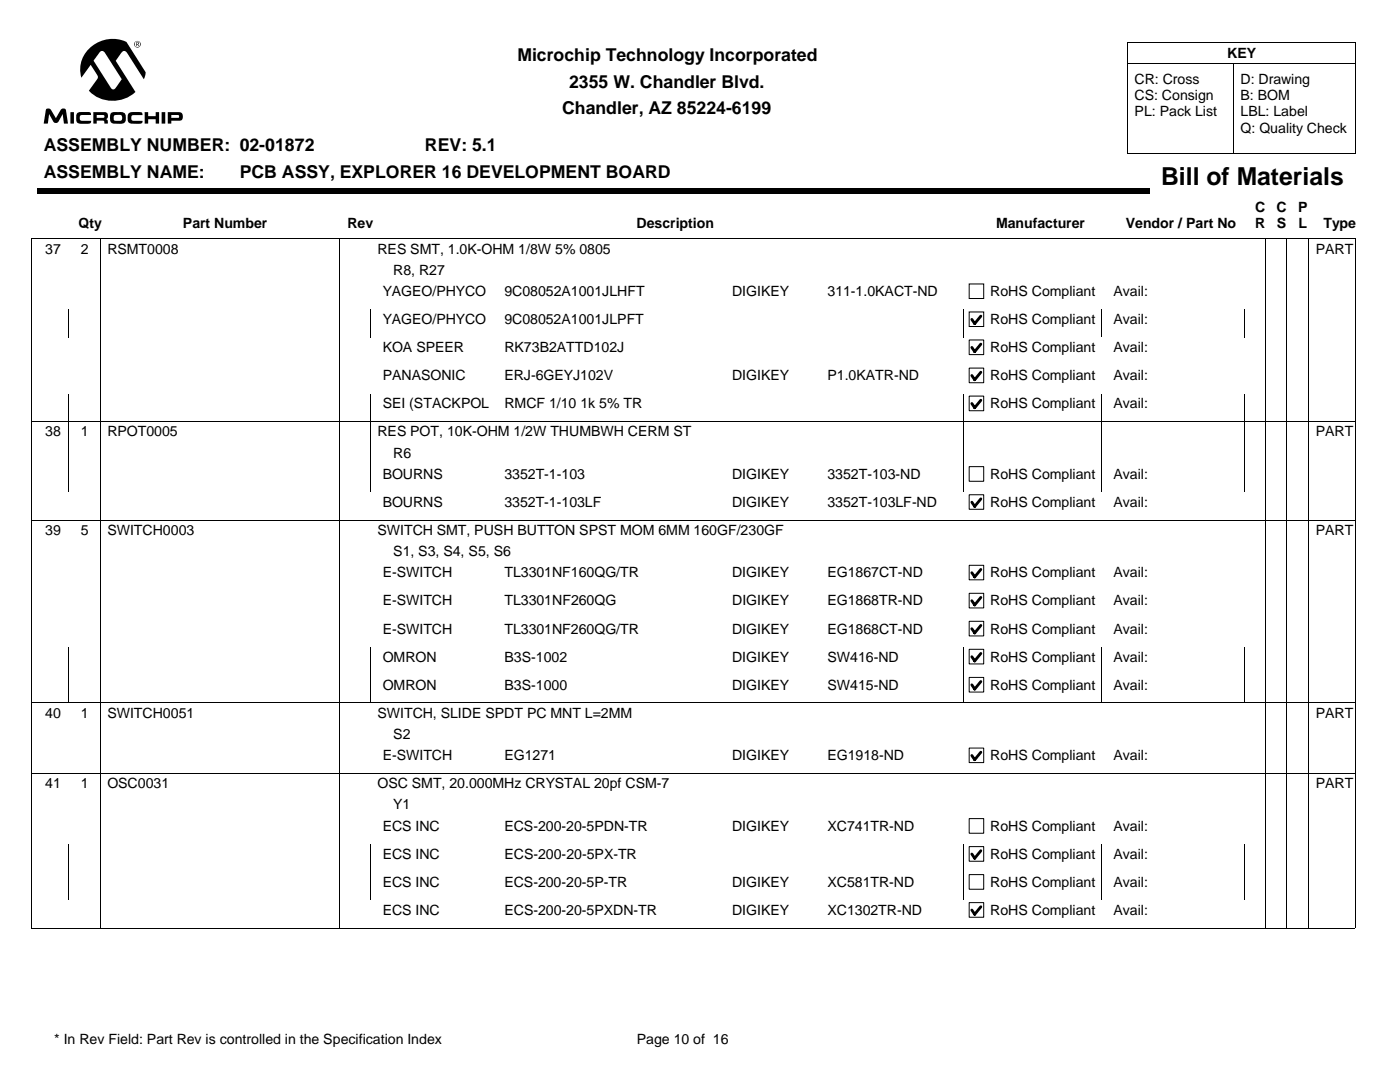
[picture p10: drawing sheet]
<svg xmlns="http://www.w3.org/2000/svg" width="279mm" height="216mm" viewBox="0 0 279 216" stroke-linecap="round" stroke-linejoin="round" font-family="sans-serif">
<g fill="#000">
<path d="M7.4 37.6h222v1.1h-222z"/>
<path d="M26.8 8.8a.66 .66 0 0 1 1.3 0 .66 .66 0 0 1-1.3 0zM33.5 22.4h2.1a.87 .87 0 0 1 .9 .7 .87 .87 0 0 1-.7 1h-1.6v.6h-.7zM32.3 22.4h.7v2.3h-.7zM18 9.5a6.7 6.7 0 0 1 7.2-1.1l3.9 6-.4 1.4-3.3-5.2a.63 .63 0 0 0-.6-.4 .63 .63 0 0 0-.6 .4l-1.1 1.5 3.9 6.3a6.7 6.7 0 0 1-9.3-.3l1.7-2.4 .2-.3-1.5-2.5-1.9 2.6a5.8 5.8 0 0 1 1.8-6zM28.9 22.4h.7v.8h1.5v-.8h.6v2.3h-.6v-.9h-1.5v.9h-.7zM25.7 22.6a3.7 3.7 0 0 1 2.5-.2l.1 .1 .1 .5h-1.8a.6 .6 0 0 0-.4 .5 .6 .6 0 0 0 .4 .6h1.8l-.1 .5-.9 .1a2.11 2.11 0 0 1-1.8-.4 2.22 2.22 0 0 1 .1-1.7zM22.3 22.5l.7-.1a2.94 2.94 0 0 1 1.9 .2l.2 .3a1.42 1.42 0 0 1-.6 1.7l-.8 .1a1.77 1.77 0 0 1-1.6-.4 1.9 1.9 0 0 1 .2-1.8zM18.6 22.4h2.4a.77 .77 0 0 1 .6 .6 .77 .77 0 0 1-.4 .8 .7 .7 0 0 1 .3 .9h-.7v-.5l-.2-.1h-1.3v.6h-.7zM15.4 22.6a4 4 0 0 1 2.4-.2l.3 .1 .1 .4h-1.8a.6 .6 0 0 0-.5 .6 .6 .6 0 0 0 .4 .6h1.9l-.2 .5-1.8 .1a.77 .77 0 0 1-1-.8v-1zM14.1 22.4h.7v2.3h-.7zM9.3 21.7h.5l.3 .1 1.1 1.8 .9-1.7a.61 .61 0 0 1 1.1 .1l.4 2.7h-.8l-.3-1.9-.8 1.5-.4 .2-.6-.1-.9-1.6-.3 1.9h-.8zM26.8 8.8a.6 .6 0 0 0 1.2 0 .6 .6 0 0 0-1.2 0zM34.2 22.9v.6h1.4a.31 .31 0 0 0 .2-.3 .31 .31 0 0 0-.3-.3zM19.9 10.4l-1.2 1.7 3.3 5.3a.58 .58 0 0 0 .5 .4 .58 .58 0 0 0 .6-.3l1.2-1.7-3.5-5.4-.4-.2zM22.9 23l-.2 .2 .1 .8 1.2 .1a.63 .63 0 0 0 .4-.6 .63 .63 0 0 0-.4-.6zM19.3 22.9v.6h1.3a.29 .29 0 0 0 .2-.3 .29 .29 0 0 0-.3-.3zM27.2 8.4l.5 .1v.2l-.2 .2 .3 .3h-.2l-.2-.3h-.1v.3h-.1zM27.3 8.5v.3l.3-.1v-.1z"/>
</g>
<path d="M225.1 12.7h45.5M225.1 8.5h45.5v22.2h-45.5M225.1 8.5v22.2M246.3 12.7v18M20.1 47.6v8.5M67.7 47.6v8.5M252.6 47.6v8.5M256.8 47.6v8.5M261.1 47.6v8.5M270.4 47.7l-264-.1v8.5M270.6 47.6v8.5" fill="none" stroke="#000" stroke-width=".2"/>
<path d="M193.4 56.7h2.9v2.9h-2.9z" fill="#fff"/>
<path d="M193.4 56.7h2.9v2.9h-2.9z" fill="none" stroke="#000" stroke-width=".2"/>
<path d="M197.4 56.1h22.4v4h-22.4z" fill="#fff"/>
<path d="M6.4 56.1v5.6M20.1 56.1v5.6M67.7 56.1v5.6M252.6 56.1v5.6M256.8 56.1v5.6M261.1 56.1v5.6M270.6 56.1v5.6" fill="none" stroke="#000" stroke-width=".2"/>
<path d="M193.4 62.3h2.9v2.9h-2.9z" fill="#fff"/>
<path d="M193.4 62.3h2.9v2.9h-2.9z" fill="none" stroke="#000" stroke-width=".2"/>
<path d="M195.7 63.1l-1.2 1.5-.5-.9" fill="none" stroke="#000" stroke-width=".56"/>
<path d="M197.4 61.7h22.4v4h-22.4z" fill="#fff"/>
<path d="M6.4 61.7v5.6M13.7 61.7v5.6M20.1 61.7v5.6M67.7 61.7v5.6M74 61.7v5.6M192.4 61.7v5.6M219.8 61.7v5.6M248.4 61.7v5.6M252.6 61.7v5.6M256.8 61.7v5.6M261.1 61.7v5.6M270.6 61.7v5.6" fill="none" stroke="#000" stroke-width=".2"/>
<path d="M193.4 67.9h2.9v2.9h-2.9z" fill="#fff"/>
<path d="M193.4 67.8h2.9v3h-2.9z" fill="none" stroke="#000" stroke-width=".2"/>
<path d="M195.7 68.7l-1.2 1.5-.5-.9" fill="none" stroke="#000" stroke-width=".56"/>
<path d="M197.4 67.3h22.4v4h-22.4z" fill="#fff"/>
<path d="M6.4 67.3v5.6M20.1 67.3v5.6M67.7 67.3v5.6M252.6 67.3v5.6M256.8 67.3v5.6M261.1 67.3v5.6M270.6 67.3v5.6" fill="none" stroke="#000" stroke-width=".2"/>
<path d="M193.4 73.5h2.9v2.9h-2.9z" fill="#fff"/>
<path d="M193.4 73.4h2.9v3h-2.9z" fill="none" stroke="#000" stroke-width=".2"/>
<path d="M195.7 74.3l-1.2 1.5-.5-.9" fill="none" stroke="#000" stroke-width=".56"/>
<path d="M197.4 72.9h22.4v4h-22.4z" fill="#fff"/>
<path d="M6.4 72.9v5.6M20.1 72.9v5.6M67.7 72.9v5.6M252.6 72.9v5.6M256.8 72.9v5.6M261.1 72.9v5.6M270.6 72.9v5.6" fill="none" stroke="#000" stroke-width=".2"/>
<path d="M193.4 79.1h2.9v2.9h-2.9z" fill="#fff"/>
<path d="M193.4 79h2.9v3h-2.9z" fill="none" stroke="#000" stroke-width=".2"/>
<path d="M195.7 79.9l-1.2 1.5-.5-.9" fill="none" stroke="#000" stroke-width=".56"/>
<path d="M197.4 78.5h22.4v4h-22.4z" fill="#fff"/>
<g fill="none" stroke="#000" stroke-width=".2">
<path d="M6.4 78.5v14.1M13.7 78.5v14.1M20.1 78.5v14.1M67.7 78.5v14.1M74 78.5v14.1M192.4 78.5v14.1M219.8 78.5v14.1M248.4 78.5v14.1M252.6 78.5v14.1M256.8 78.5v14.1M261.1 78.5v14.1M270.6 78.5v14.1"/>
<path d="M6.3 84.1h264.1"/>
</g>
<path d="M193.4 93.1h2.9v2.9h-2.9z" fill="#fff"/>
<path d="M193.4 93.1h2.9v2.9h-2.9z" fill="none" stroke="#000" stroke-width=".2"/>
<path d="M197.4 92.6h22.4v4h-22.4z" fill="#fff"/>
<path d="M6.4 92.6v5.6M13.7 92.6v5.6M20.1 92.6v5.6M67.7 92.6v5.6M74 92.6v5.6M192.4 92.6v5.6M219.8 92.6v5.6M248.4 92.6v5.6M252.6 92.6v5.6M256.8 92.6v5.6M261.1 92.6v5.6M270.6 92.6v5.6" fill="none" stroke="#000" stroke-width=".2"/>
<path d="M193.4 98.7h2.9v2.9h-2.9z" fill="#fff"/>
<path d="M193.4 98.7h2.9v2.9h-2.9z" fill="none" stroke="#000" stroke-width=".2"/>
<path d="M195.7 99.5l-1.2 1.5-.5-.8" fill="none" stroke="#000" stroke-width=".56"/>
<path d="M197.4 98.2h22.4v4h-22.4z" fill="#fff"/>
<path d="M6.4 98.2v14M20.1 98.2v14M67.7 98.2v14M252.6 98.2v14M256.8 98.2v14M261.1 98.2v14M270.6 98.2v14M6.3 103.8h264.1" fill="none" stroke="#000" stroke-width=".2"/>
<path d="M193.4 112.8h2.9v2.9h-2.9z" fill="#fff"/>
<path d="M193.4 112.8h2.9v2.9h-2.9z" fill="none" stroke="#000" stroke-width=".2"/>
<path d="M195.7 113.6l-1.2 1.5-.5-.8" fill="none" stroke="#000" stroke-width=".56"/>
<path d="M197.4 112.2h22.4v4h-22.4z" fill="#fff"/>
<path d="M6.4 112.2v5.7M20.1 112.2v5.7M67.7 112.2v5.7M252.6 112.2v5.7M256.8 112.2v5.7M261.1 112.2v5.7M270.6 112.2v5.7" fill="none" stroke="#000" stroke-width=".2"/>
<path d="M193.4 118.4h2.9v2.9h-2.9z" fill="#fff"/>
<path d="M193.4 118.4h2.9v2.9h-2.9z" fill="none" stroke="#000" stroke-width=".2"/>
<path d="M195.7 119.2l-1.2 1.5-.5-.8" fill="none" stroke="#000" stroke-width=".56"/>
<path d="M197.4 117.9h22.4v3.9h-22.4z" fill="#fff"/>
<path d="M6.4 117.9v5.5M20.1 117.9v5.5M67.7 117.9v5.5M252.6 117.9v5.5M256.8 117.9v5.5M261.1 117.9v5.5M270.6 117.9v5.5" fill="none" stroke="#000" stroke-width=".2"/>
<path d="M193.4 124h2.9v2.9h-2.9z" fill="#fff"/>
<path d="M193.4 124h2.9v2.9h-2.9z" fill="none" stroke="#000" stroke-width=".2"/>
<path d="M195.7 124.8l-1.2 1.5-.5-.8" fill="none" stroke="#000" stroke-width=".56"/>
<path d="M197.4 123.4h22.4v4h-22.4z" fill="#fff"/>
<path d="M6.4 123.4v5.6M20.1 123.4v5.6M67.7 123.4v5.6M252.6 123.4v5.6M256.8 123.4v5.6M261.1 123.4v5.6M270.6 123.4v5.6" fill="none" stroke="#000" stroke-width=".2"/>
<path d="M193.4 129.6h2.9v2.9h-2.9z" fill="#fff"/>
<path d="M193.4 129.6h2.9v2.9h-2.9z" fill="none" stroke="#000" stroke-width=".2"/>
<path d="M195.7 130.4l-1.2 1.5-.5-.9" fill="none" stroke="#000" stroke-width=".56"/>
<path d="M197.4 129h22.4v4h-22.4z" fill="#fff"/>
<path d="M6.4 129v5.6M13.7 129v5.6M20.1 129v5.6M67.7 129v5.6M74 129v5.6M192.4 129v5.6M219.8 129v5.6M248.4 129v5.6M252.6 129v5.6M256.8 129v5.6M261.1 129v5.6M270.6 129v5.6" fill="none" stroke="#000" stroke-width=".2"/>
<path d="M193.4 135.2h2.9v2.9h-2.9z" fill="#fff"/>
<path d="M193.4 135.2h2.9v2.9h-2.9z" fill="none" stroke="#000" stroke-width=".2"/>
<path d="M195.7 136l-1.2 1.5-.5-.8" fill="none" stroke="#000" stroke-width=".56"/>
<path d="M197.4 134.6h22.4v4h-22.4z" fill="#fff"/>
<g fill="none" stroke="#000" stroke-width=".2">
<path d="M6.4 134.6v5.6M13.7 134.6v5.6M20.1 134.6v14.1M67.7 134.6v14.1M74 134.6v5.6M192.4 134.6v5.6M219.8 134.6v5.6M248.4 134.6v5.6M252.6 134.6v14.1M256.8 134.6v14.1M261.1 134.6v14.1M270.6 134.6v14.1"/>
<path d="M270.4 140.3h-264.1l.1 8.4"/>
</g>
<path d="M193.4 149.3h2.9v2.9h-2.9z" fill="#fff"/>
<path d="M193.4 149.3h2.9v2.9h-2.9z" fill="none" stroke="#000" stroke-width=".2"/>
<path d="M195.7 150.1l-1.2 1.5-.5-.9" fill="none" stroke="#000" stroke-width=".56"/>
<path d="M197.4 148.7h22.4v4h-22.4z" fill="#fff"/>
<path d="M6.3 154.3h264.1M6.4 148.7v14.1M20.1 148.7v14.1M67.7 148.7v14.1M252.6 148.7v14.1M256.8 148.7v14.1M261.1 148.7v14.1M270.6 148.7v14.1" fill="none" stroke="#000" stroke-width=".2"/>
<path d="M193.4 163.4h2.9v2.9h-2.9z" fill="#fff"/>
<path d="M193.4 163.3h2.9v3h-2.9z" fill="none" stroke="#000" stroke-width=".2"/>
<path d="M197.4 162.8h22.4v4h-22.4z" fill="#fff"/>
<path d="M6.4 162.8v5.6M20.1 162.8v5.6M67.7 162.8v5.6M252.6 162.8v5.6M256.8 162.8v5.6M261.1 162.8v5.6M270.6 162.8v5.6" fill="none" stroke="#000" stroke-width=".2"/>
<path d="M193.4 169h2.9v2.9h-2.9z" fill="#fff"/>
<path d="M193.4 168.9h2.9v3h-2.9z" fill="none" stroke="#000" stroke-width=".2"/>
<path d="M195.7 169.8l-1.2 1.5-.5-.9" fill="none" stroke="#000" stroke-width=".56"/>
<path d="M197.4 168.4h22.4v4h-22.4z" fill="#fff"/>
<path d="M6.4 168.4v5.6M13.7 168.4v5.6M20.1 168.4v5.6M67.7 168.4v5.6M74 168.4v5.6M192.4 168.4v5.6M219.8 168.4v5.6M248.4 168.4v5.6M252.6 168.4v5.6M256.8 168.4v5.6M261.1 168.4v5.6M270.6 168.4v5.6" fill="none" stroke="#000" stroke-width=".2"/>
<path d="M193.4 174.5h2.9v2.9h-2.9z" fill="#fff"/>
<path d="M193.4 174.5h2.9v2.9h-2.9z" fill="none" stroke="#000" stroke-width=".2"/>
<path d="M197.4 174h22.4v4h-22.4z" fill="#fff"/>
<path d="M6.4 174v5.6M13.7 174v5.6M20.1 174v5.6M67.7 174v5.6M74 174v5.6M192.4 174v5.6M219.8 174v5.6M248.4 174v5.6M252.6 174v5.6M256.8 174v5.6M261.1 174v5.6M270.6 174v5.6" fill="none" stroke="#000" stroke-width=".2"/>
<path d="M193.4 180.1h2.9v2.9h-2.9z" fill="#fff"/>
<path d="M193.4 180.1h2.9v2.9h-2.9z" fill="none" stroke="#000" stroke-width=".2"/>
<path d="M195.7 180.9l-1.2 1.5-.5-.8" fill="none" stroke="#000" stroke-width=".56"/>
<path d="M197.4 179.6h22.4v4h-22.4z" fill="#fff"/>
<path d="M6.4 179.6v5.6M20.1 179.6v5.6M67.7 179.6v5.6M252.6 179.6v5.6M256.8 179.6v5.6M261.1 179.6v5.6M270.6 179.6v5.6M6.3 185.2h264.1" fill="none" stroke="#000" stroke-width=".2"/>
<text font-size="4.9" x="231.7" y="36.9">Bill of Materials</text>
<g font-size="3.5">
<text x="103.3" y="12.2">Microchip Technology Incorporated</text>
<text x="113.6" y="17.5">2355 W. Chandler Blvd.</text>
<text x="112.2" y="22.8">Chandler, AZ 85224-6199</text>
<text x="8.7" y="30.2">ASSEMBLY NUMBER: 02-01872</text>
<text x="8.7" y="35.5">ASSEMBLY NAME:</text>
<text x="47.8" y="35.5">PCB ASSY, EXPLORER 16 DEVELOPMENT BOARD</text>
<text x="84.8" y="30.2">REV: 5.1</text>
</g>
<g font-size="2.8">
<text x="244.9" y="11.5">KEY</text>
<text x="226.4" y="16.7">CR: Cross</text>
<text x="247.6" y="16.7">D: Drawing</text>
<text x="226.4" y="20">CS: Consign</text>
<text x="226.4" y="23.2">PL: Pack List</text>
<text x="247.6" y="20">B: BOM</text>
<text x="247.6" y="23.2">LBL: Label</text>
<text x="247.6" y="26.5">Q: Quality Check</text>
<text x="15.7" y="45.4">Qty</text>
<text x="36.5" y="45.4">Part Number</text>
<text x="69.3" y="45.4">Rev</text>
<text x="127" y="45.4">Description</text>
<text x="198.8" y="45.4">Manufacturer</text>
<text x="224.7" y="45.4">Vendor / Part No</text>
<text x="250.5" y="42.2">C</text>
<text x="250.5" y="45.6">R</text>
<text x="254.7" y="42.2">C</text>
<text x="254.8" y="45.6">S</text>
<text x="259.1" y="42.2">P</text>
<text x="259.1" y="45.6">L</text>
<text x="264.1" y="45.4">Type</text>
<text x="9" y="50.6">37</text>
<text x="16.2" y="50.6">2</text>
<text x="21.4" y="50.6">RSMT0008</text>
<text x="75.3" y="50.6">RES SMT, 1.0K-OHM 1/8W 5% 0805</text>
<text x="262.6" y="50.6">PART</text>
<text x="76.4" y="59.1">YAGEO/PHYCO</text>
<text x="78.5" y="54.8">R8, R27</text>
<text x="100.7" y="59.1">9C08052A1001JLHFT</text>
<text x="146.1" y="59.1">DIGIKEY</text>
<text x="165.1" y="59.1">311-1.0KACT-ND</text>
<text x="197.6" y="59.1">RoHS Compliant</text>
<text x="222.2" y="59.1">Avail:</text>
<text x="76.4" y="64.7">YAGEO/PHYCO</text>
<text x="100.7" y="64.7">9C08052A1001JLPFT</text>
<text x="197.6" y="64.7">RoHS Compliant</text>
<text x="222.2" y="64.7">Avail:</text>
<text x="76.4" y="70.3">KOA SPEER</text>
<text x="100.7" y="70.3">RK73B2ATTD102J</text>
<text x="197.6" y="70.3">RoHS Compliant</text>
<text x="222.2" y="70.3">Avail:</text>
<text x="76.4" y="75.9">PANASONIC</text>
<text x="100.7" y="75.9">ERJ-6GEYJ102V</text>
<text x="146.1" y="75.9">DIGIKEY</text>
<text x="165.1" y="75.9">P1.0KATR-ND</text>
<text x="197.6" y="75.9">RoHS Compliant</text>
<text x="222.2" y="75.9">Avail:</text>
<text x="76.4" y="81.5">SEI (STACKPOL</text>
<text x="100.7" y="81.5">RMCF 1/10 1k 5% TR</text>
<text x="197.6" y="81.5">RoHS Compliant</text>
<text x="222.2" y="81.5">Avail:</text>
<text x="9" y="87.1">38</text>
<text x="16.2" y="87.1">1</text>
<text x="21.4" y="87.1">RPOT0005</text>
<text x="75.3" y="87.1">RES POT, 10K-OHM 1/2W THUMBWH CERM ST</text>
<text x="262.6" y="87.1">PART</text>
<text x="76.4" y="95.5">BOURNS</text>
<text x="78.5" y="91.3">R6</text>
<text x="100.7" y="95.5">3352T-1-103</text>
<text x="146.1" y="95.5">DIGIKEY</text>
<text x="165.1" y="95.5">3352T-103-ND</text>
<text x="197.6" y="95.5">RoHS Compliant</text>
<text x="222.2" y="95.5">Avail:</text>
<text x="76.4" y="101.1">BOURNS</text>
<text x="100.7" y="101.1">3352T-1-103LF</text>
<text x="146.1" y="101.1">DIGIKEY</text>
<text x="165.1" y="101.1">3352T-103LF-ND</text>
<text x="197.6" y="101.1">RoHS Compliant</text>
<text x="222.2" y="101.1">Avail:</text>
<text x="9" y="106.7">39</text>
<text x="16.2" y="106.7">5</text>
<text x="21.4" y="106.7">SWITCH0003</text>
<text x="75.3" y="106.7">SWITCH SMT, PUSH BUTTON SPST MOM 6MM 160GF/230GF</text>
<text x="262.6" y="106.7">PART</text>
<text x="78.5" y="111">S1, S3, S4, S5, S6</text>
<text x="76.4" y="115.2">E-SWITCH</text>
<text x="100.7" y="115.2">TL3301NF160QG/TR</text>
<text x="146.1" y="115.2">DIGIKEY</text>
<text x="165.1" y="115.2">EG1867CT-ND</text>
<text x="197.6" y="115.2">RoHS Compliant</text>
<text x="222.2" y="115.2">Avail:</text>
<text x="76.4" y="120.8">E-SWITCH</text>
<text x="100.7" y="120.8">TL3301NF260QG</text>
<text x="146.1" y="120.8">DIGIKEY</text>
<text x="165.2" y="120.8">EG1868TR-ND</text>
<text x="197.6" y="120.8">RoHS Compliant</text>
<text x="222.2" y="120.8">Avail:</text>
<text x="76.4" y="126.4">E-SWITCH</text>
<text x="76.4" y="132">OMRON</text>
<text x="100.7" y="126.4">TL3301NF260QG/TR</text>
<text x="100.7" y="132">B3S-1002</text>
<text x="146.1" y="126.4">DIGIKEY</text>
<text x="146.1" y="132">DIGIKEY</text>
<text x="165.1" y="126.4">EG1868CT-ND</text>
<text x="165.1" y="132">SW416-ND</text>
<text x="197.6" y="126.4">RoHS Compliant</text>
<text x="197.6" y="132">RoHS Compliant</text>
<text x="222.2" y="126.4">Avail:</text>
<text x="222.2" y="132">Avail:</text>
<text x="76.4" y="137.6">OMRON</text>
<text x="100.7" y="137.6">B3S-1000</text>
<text x="146.1" y="137.6">DIGIKEY</text>
<text x="165.1" y="137.6">SW415-ND</text>
<text x="197.6" y="137.6">RoHS Compliant</text>
<text x="222.2" y="137.6">Avail:</text>
<text x="9" y="143.2">40</text>
<text x="16.2" y="143.2">1</text>
<text x="21.4" y="143.2">SWITCH0051</text>
<text x="75.3" y="143.2">SWITCH, SLIDE SPDT PC MNT L=2MM</text>
<text x="262.6" y="143.2">PART</text>
<text x="78.5" y="147.4">S2</text>
<text x="76.4" y="151.7">E-SWITCH</text>
<text x="100.7" y="151.7">EG1271</text>
<text x="146.1" y="151.7">DIGIKEY</text>
<text x="165.1" y="151.7">EG1918-ND</text>
<text x="197.6" y="151.7">RoHS Compliant</text>
<text x="222.2" y="151.7">Avail:</text>
<text x="9" y="157.3">41</text>
<text x="16.2" y="157.3">1</text>
<text x="21.4" y="157.3">OSC0031</text>
<text x="75.3" y="157.3">OSC SMT, 20.000MHz CRYSTAL 20pf CSM-7</text>
<text x="78.5" y="161.5">Y1</text>
<text x="262.6" y="157.3">PART</text>
<text x="76.4" y="165.8">ECS INC</text>
<text x="100.7" y="165.8">ECS-200-20-5PDN-TR</text>
<text x="146.1" y="165.8">DIGIKEY</text>
<text x="165.1" y="165.8">XC741TR-ND</text>
<text x="197.6" y="165.8">RoHS Compliant</text>
<text x="222.2" y="165.8">Avail:</text>
<text x="76.4" y="171.4">ECS INC</text>
<text x="100.7" y="171.4">ECS-200-20-5PX-TR</text>
<text x="197.6" y="171.4">RoHS Compliant</text>
<text x="222.2" y="171.4">Avail:</text>
<text x="76.4" y="177">ECS INC</text>
<text x="100.7" y="177">ECS-200-20-5P-TR</text>
<text x="146.1" y="177">DIGIKEY</text>
<text x="165.1" y="177">XC581TR-ND</text>
<text x="197.6" y="177">RoHS Compliant</text>
<text x="222.2" y="177">Avail:</text>
<text x="76.4" y="182.5">ECS INC</text>
<text x="100.7" y="182.5">ECS-200-20-5PXDN-TR</text>
<text x="146.1" y="182.5">DIGIKEY</text>
<text x="165.1" y="182.5">XC1302TR-ND</text>
<text x="197.6" y="182.5">RoHS Compliant</text>
<text x="222.2" y="182.5">Avail:</text>
<text x="10.8" y="208.4">* In Rev Field: Part Rev is controlled in the Specification Index</text>
<text x="127.1" y="208.4">Page 10 of 16</text>
</g>
</svg>
